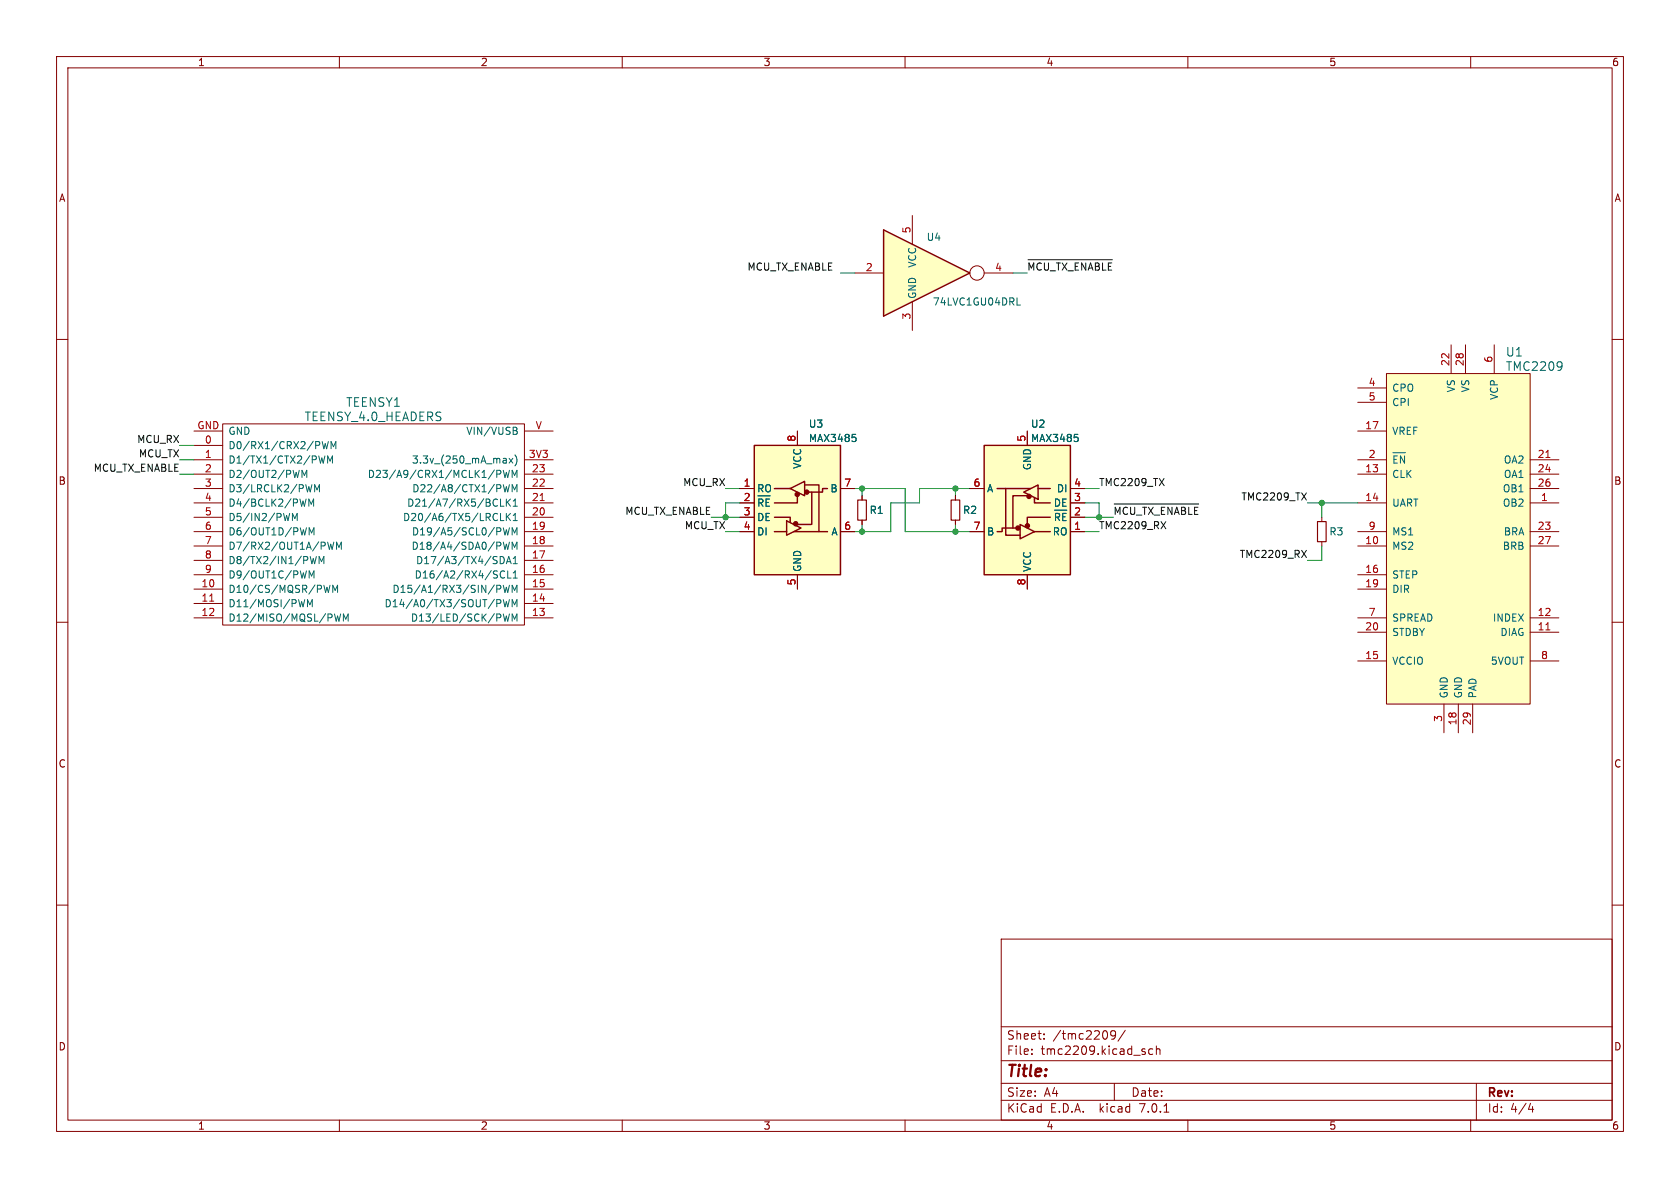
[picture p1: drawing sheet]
<svg xmlns="http://www.w3.org/2000/svg" width="297mm" height="210mm" viewBox="0 0 297 210" stroke-linecap="round" stroke-linejoin="round" font-family="sans-serif">
<g fill="none" stroke="#840000" stroke-width=".18">
<path d="M10 10h277v190h-277zM12 12h273v186h-273zM60 10v2M110 10v2M160 10v2M210 10v2M260 10v2M10 60h2M285 60h2M141 76.2v2.5M130.8 86.4h2.5M130.8 88.9h2.5"/>
<path d="M130.8 91.4h2.5M130.8 94h2.5M142.2 85.7h.1M148.6 86.4h2.5M148.6 94h2.5M10 110h2M141 101.6v2.5M285 110h2M10 160h2M285 160h2M177 166h108v32h-108zM60 198v2"/>
<path d="M110 198v2M160 198v2M177 194.5h108M177 191.5h108M177 187.5h108M177 181.5h108M182.4 186.3v.1M182.4 185.5v.1M184.6 183.6v.1M184.6 182.8v.1M197 191.5v3M197.2 182.8l-.3 .3h-.4l-.1-.3 .1-.5 .4-.1 .2 .1a.99 .99 0 0 1-.3 1.4h-.3"/>
<path d="M198.9 182.1l-1.3 2M202.4 186v.3M203.8 185.5l-.4-.1-.3 .3v.4l.1 .2h.6M204.4 185.5l.2-.1 .4 .1 .1 .9M204.4 184.9v1.5M205.8 196.6h.8M210 198v2M260 198v2M261 191.5v6.5M270.2 196.1h.9M270.9 195.6v1"/>
</g>
<g fill="#ffffc2" stroke="#ffffc2" stroke-width=".18">
<path d="M133.3 78.7h15.3v22.9h-15.3z"/>
<path d="M156.2 40.6v15.3z"/>
</g>
<path d="M133.3 78.7h15.3v22.9h-15.3zM136.9 91.4h2.8v.7M136.9 94h2.2M136.9 86.4h2.8M139.1 92.1l2.5 1.2-2.5 1.3zM139.7 86.4l2.5-1.3v2.5zM139.7 92.1v.3M140.3 94h6M141 87.6v1.3h-4.1M142.2 85.7h2.6v8.3M143.5 87v5.7h-2.5M146.3 86.4h-.9v.6h-2.5" fill="none" stroke="#840000" stroke-width=".25"/>
<g fill="#840000" stroke="#840000" stroke-width=".25">
<circle cx="140.7" cy="92.6" r=".36"/>
<circle cx="140.9" cy="87.4" r=".36"/>
<circle cx="142.6" cy="87" r=".36"/>
</g>
<path d="M150.7 76.8h.6M151.2 77.3l.1 .2-.1 .5M134.9 88.5l-.3-.3h-.4v1.3M136 88.2h-.6v1.3" fill="none" stroke="#006464" stroke-width=".18"/>
<path d="M156.2 40.6l15.2 7.7-15.2 7.6z" fill="#ffffc2"/>
<g fill="none" stroke="#840000" stroke-width=".25">
<path d="M156.2 40.6v15.3zM156.2 40.6l15.2 7.7-15.2 7.6M174 78.7h15.2v22.9h-15.2zM176.3 86.4h5.9M177.8 86.4v8.2h2.5M179.7 93.3h-2.5v.7h-.9M180.3 92.7l2.6 1.3-2.6 1.3zM181 87l2.5-1.3v2.6zM181.6 87.6h-2.5v5.7M182.9 88v.9h2.8M182.9 94h2.8M183.5 86.4h2.2"/>
<path d="M185.7 91.4h-4.1v1.3"/>
</g>
<g fill="none" stroke="#840000" stroke-width=".18">
<path d="M161.3 38.1v5.1M151.1 48.3h5.1M161.3 53.3v5.1M174 48.3h5.1M34.3 76.2h5.1M34.3 78.7h5.1M39.4 74.9h53.3v35.6h-53.3zM92.7 76.2h5.1M141 76.2v2.5M181.6 76.2v2.5M240 76.2h5.1M240 68.6h5.1"/>
<path d="M240 71.1h5.1M245.1 66h25.4v58.5h-25.4zM256.5 61v5M259.1 61v5M264.2 61v5M34.3 88.9h5.1M34.3 96.5h5.1M34.3 83.8h5.1M34.3 81.3h5.1M34.3 94h5.1M34.3 86.4h5.1M34.3 91.4h5.1"/>
<path d="M34.3 99.1h5.1M92.7 88.9h5.1M92.7 96.5h5.1M92.7 83.8h5.1M92.7 81.3h5.1M92.7 94h5.1M92.7 86.4h5.1M92.7 91.4h5.1M92.7 99.1h5.1M130.8 88.9h2.5M130.8 94h2.5M130.8 86.4h2.5"/>
<path d="M130.8 91.4h2.5M148.6 94h2.5M148.6 86.4h2.5M152.4 87.6v.8M152.4 91.9v.8M168.9 87.6v.8M168.9 91.9v.8M171.4 94h2.6M171.4 86.4h2.6M180.3 94.6h.1M189.2 88.9h2.6M189.2 94h2.6"/>
<path d="M189.2 86.4h2.6M189.2 91.4h2.6M233.7 91.4v.8M233.7 95.8v.7M240 88.9h5.1M240 96.5h5.1M240 83.8h5.1M240 81.3h5.1M240 94h5.1M270.5 88.9h5.1M270.5 96.5h5.1M270.5 83.8h5.1"/>
<path d="M270.5 81.3h5.1M270.5 94h5.1M270.5 86.4h5.1M34.3 109.2h5.1M34.3 101.6h5.1M34.3 104.1h5.1M34.3 106.7h5.1M92.7 109.2h5.1M92.7 101.6h5.1M92.7 104.1h5.1M92.7 106.7h5.1M141 101.6v2.5"/>
<path d="M181.6 101.6v2.5M240 111.8h5.1M240 109.2h5.1M240 116.8h5.1M240 101.6h5.1M240 104.1h5.1M270.5 111.8h5.1M270.5 109.2h5.1M270.5 116.8h5.1M255.3 124.5v5M257.8 124.5v5M260.3 124.5v5"/>
<circle cx="172.7" cy="48.3" r="1.27"/>
</g>
<g fill="none" stroke="#006464" stroke-width=".18">
<path d="M179.8 53.9h.6M57 78.1l.3 1.2 .2-.9 .2 .9 .3-1.2M58.5 79.3v-1.2l.5 .9 .4-.9v1.2M90.7 75.5l.6 .1 .1 .3-.3 .2M90.7 76.1h.4M91.1 76.1l.4 .3-.1 .3-.7 .1M150.7 76.8h.6M151.2 77.3l.1 .2-.1 .5M189.9 76.8h.7M190.5 77.3l.1 .2-.1 .5M276.1 64.1v1M276.1 64.6v.1"/>
<path d="M51.2 90.8l-.3 1.2M51.7 92v-1.2l.4 .9 .4-.9v1.2M53.4 84.4v-1.3l.4 .9 .4-.9v1.3M54.1 88.2l-.3 1.3M54.6 89.5v-1.3l.4 .9 .4-.9v1.3M54.7 94.6v-1.3l.4 .9 .4-.9v1.3M54.8 98.4l.3 1.2 .3-.9 .2 .9 .3-1.2M55.1 85.7l-.3 1.2M55.6 86.9v-1.2l.4 .9 .5-.9v1.2M56.4 99.6v-1.2l.4 .9 .5-.9v1.2M57.4 80.6l-.3 1.3-.2-.9-.2 .9M57.9 81.9v-1.3l.4 .9 .5-.9v1.3"/>
<path d="M59 95.8l-.3 1.3-.2-.9-.3 .9M59.5 97.1v-1.3l.4 .9 .4-.9v1.3M87.8 83.8l.6-.1 .1-.1v-.3l-.7-.2v1.3M88.4 98.4a.64 .64 0 0 1 .8 .6 .64 .64 0 0 1-.8 .6M88.5 90.8v1.2h.6M88.5 88.2v1.3h.6M89 95.8l.3 1.3 .2-.9 .3 .9 .3-1.3M89 93.3l.3 1.3 .2-.9 .3 .9 .3-1.3M89 85.7l.3 1.2 .2-.9 .3 .9 .3-1.2M89 83.1l.3 1.3 .2-.9 .3 .9 .3-1.3M89.5 99.6l.4-1.2 .5 1.2M89.5 88.2v1.3"/>
<path d="M89.5 90.8v1.2M89.6 99.3h.6M89.7 91.3l.5 .7M89.7 88.8l.5 .7M90 81l.7 .9M90.2 90.8l-.7 .7M90.2 88.2l-.7 .7M90.5 84.4v-1.3l.5 .9 .4-.9v1.3M90.5 86.9v-1.2l.5 .9 .4-.9v1.2M90.5 94.6v-1.3l.5 .9 .4-.9v1.3M90.5 97.1v-1.3l.5 .9 .4-.9v1.3M90.7 81l-.7 .9"/>
<path d="M90.7 88.6l.4-.4v1.3M90.7 91.1l.4-.3v1.2M90.7 98.7l.4-.3v1.2M90.7 99.6h.8M90.7 92h.8M90.7 89.5h.8M91 80.4a1.46 1.46 0 0 1 0 2M134.9 88.5l-.3-.3h-.4v1.3M136 88.2h-.6v1.3M187.3 91l-.2-.2h-.5v1.2M188.5 90.8h-.6v1.2M246.3 80h2.2"/>
<path d="M246.4 81.2h.5M247 80.6h-.6v1.3h.6M248.3 80.6v1.3l-.7-1.3v1.3M54.4 107.3v-1.3l.4 .9 .4-.9v1.3M54.7 102.2v-1.3l.4 .9 .4-.9v1.3M58.3 103.5l-.3 1.2-.2-.9-.2 .9M58.8 104.7v-1.2l.5 .9 .4-.9v1.2M60.2 108.5l-.3 1.3-.2-.9-.3 .9M60.7 109.8v-1.3l.4 .9 .5-.9v1.3M87.8 106h.5l.2 .2-.1 .4-.6 .1M87.8 103.5h.5l.2 .2-.1 .4h-.6M89 108.5l.3 1.3 .2-.9 .3 .9 .3-1.3"/>
<path d="M89 106l.3 1.3 .2-.9 .3 .9 .3-1.3M89 103.5l.3 1.2 .2-.9 .3 .9 .3-1.2M89.2 101a.6 .6 0 0 0-.8 .5 .6 .6 0 0 0 .6 .7l.2-.1M89.8 100.9v1.3h.6M90.5 104.7v-1.2l.5 .9 .4-.9v1.2M90.5 107.3v-1.3l.5 .9 .4-.9v1.3M90.5 109.8v-1.3l.5 .9 .4-.9v1.3M90.7 102.2h.8M90.7 101.3l.4-.4v1.3"/>
</g>
<path d="M151.6 88.4h1.6v3.5h-1.6zM168.1 88.4h1.6v3.5h-1.6zM232.9 92.2h1.5v3.6h-1.5z" fill="none" stroke="#840000" stroke-width=".2"/>
<g fill="#ffffc2" stroke="#ffffc2" stroke-width=".18">
<path d="M245.1 66h25.4v58.5h-25.4z"/>
<path d="M174 78.7h15.2v22.9h-15.2z"/>
</g>
<path d="M95.5 88.5h.7M273.3 80.9h.7M37.1 106.3h.7M273.3 111.4h.7" fill="none" stroke="#a90000" stroke-width=".18"/>
<g fill="#840000" stroke="#840000" stroke-width=".25">
<circle cx="181.9" cy="87.8" r=".36"/>
<circle cx="181.6" cy="92.9" r=".36"/>
<circle cx="180" cy="93.3" r=".36"/>
</g>
<path d="M181.7 45.9h15M197 89.1h14.9M205.3 92.2l.8 1.3M206.1 92.2l-.8 1.3M230.1 97.3l.9 1.3M230.1 87.1l.9 1.3M231 97.3l-.9 1.3M231 87.1l-.9 1.3" fill="none" stroke="#0f0f0f" stroke-width=".18"/>
<g fill="none" stroke="#009600" stroke-width=".18">
<path d="M148.6 48.3h2.5M179.1 48.3h2.5M31.7 78.7h2.6M31.7 81.3h2.6M31.7 83.8h2.6M125.7 91.4h5.1M128.3 86.4h2.5M128.3 94h2.5M130.8 88.9h-2.5v2.5M151.1 86.4h8.9v7.6h11.4M152.4 86.4v1.2M152.4 92.7v1.3"/>
<path d="M168.9 86.4v1.2M168.9 92.7v1.3M171.4 86.4h-8.8v2.5h-5.1v5.1h-6.4M191.8 86.4h2.5M191.8 88.9h2.5v2.5M191.8 94h2.5M191.8 91.4h5M231.1 88.9h8.9M233.7 88.9v2.5M233.7 96.5v2.6h-2.6"/>
</g>
<g fill="#009600" stroke="#009600" stroke-width=".18">
<circle cx="168.9" cy="94" r=".46"/>
<circle cx="194.3" cy="91.4" r=".46"/>
<circle cx="233.7" cy="88.9" r=".46"/>
<circle cx="168.9" cy="86.4" r=".46"/>
<circle cx="152.4" cy="94" r=".46"/>
<circle cx="152.4" cy="86.4" r=".46"/>
<circle cx="128.3" cy="91.4" r=".46"/>
</g>
<text font-size="2.8" fill="#840000" x="178" y="190.8">Title:</text>
<g font-size="2.1" fill="#006464">
<text x="266.2" y="63.2">U1</text>
<text x="266.2" y="65.7">TMC2209</text>
<text x="53.8" y="74.6">TEENSY_4.0_HEADERS</text>
<text x="61.1" y="72.1">TEENSY1</text>
</g>
<g font-size="2.1" fill="#840000">
<text x="178" y="183.9">Sheet:</text>
<text x="186.2" y="183.9">/tmc2209/</text>
<text x="178" y="186.6">File:</text>
<text x="184" y="186.6">tmc2209.kicad_sch</text>
<text x="178" y="196.8">KiCad</text>
<text x="178" y="194">Size:</text>
<text x="184.6" y="194">A4</text>
<text x="185.7" y="196.8">E.D.A.</text>
<text x="194.4" y="196.8">kicad</text>
<text x="200" y="194">Date:</text>
<text x="201.5" y="196.8">7.0.1</text>
<text x="263" y="194.2">Rev:</text>
<text x="263" y="196.8">Id:</text>
<text x="267" y="196.8">4/4</text>
</g>
<g font-size="1.8" fill="#840000">
<text x="35" y="11.8">1</text>
<text x="85" y="11.8">2</text>
<text x="135" y="11.8">3</text>
<text x="185" y="11.8">4</text>
<text x="235" y="11.8">5</text>
<text x="285" y="11.8">6</text>
<text x="10.4" y="35.8">A</text>
<text x="285.4" y="35.8">A</text>
<text x="10.3" y="85.8">B</text>
<text x="285.3" y="85.8">B</text>
<text x="10.3" y="135.8">C</text>
<text x="285.3" y="135.8">C</text>
<text x="10.3" y="185.8">D</text>
<text x="285.3" y="185.8">D</text>
<text x="35" y="199.8">1</text>
<text x="85" y="199.8">2</text>
<text x="135" y="199.8">3</text>
<text x="185" y="199.8">4</text>
<text x="235" y="199.8">5</text>
<text x="285" y="199.8">6</text>
</g>
<g font-size="1.8" fill="#a90000">
<text x="161" y="41.3" transform="rotate(-90 161 41.3)">5</text>
<text x="153" y="48">2</text>
<text x="175.9" y="48">4</text>
<text x="161" y="56.5" transform="rotate(-90 161 56.5)">3</text>
<text x="256.3" y="64.8" transform="rotate(-90 256.3 64.8)">22</text>
<text x="258.8" y="64.8" transform="rotate(-90 258.8 64.8)">28</text>
<text x="263.9" y="64.2" transform="rotate(-90 263.9 64.2)">6</text>
<text x="241.9" y="68.3">4</text>
<text x="241.9" y="70.9">5</text>
<text x="34.8" y="75.9">GND</text>
<text x="94.6" y="75.9">V</text>
<text x="241.3" y="75.9">17</text>
<text x="36.2" y="78.5">0</text>
<text x="36.2" y="81">1</text>
<text x="36.2" y="83.6">2</text>
<text x="93.4" y="81">3V3</text>
<text x="94" y="83.6">23</text>
<text x="140.7" y="78.1" transform="rotate(-90 140.7 78.1)">8</text>
<text x="181.4" y="78.1" transform="rotate(-90 181.4 78.1)">5</text>
<text x="241.3" y="83.6">13</text>
<text x="241.9" y="81">2</text>
<text x="271.8" y="81">21</text>
<text x="271.8" y="83.6">24</text>
<text x="36.2" y="86.1">3</text>
<text x="36.2" y="88.6">4</text>
<text x="94" y="88.6">21</text>
<text x="94" y="86.1">22</text>
<text x="131.4" y="86.1">1</text>
<text x="131.4" y="88.6">2</text>
<text x="149.2" y="86.1">7</text>
<text x="172.1" y="86.1">6</text>
<text x="189.8" y="88.6">3</text>
<text x="189.8" y="86.1">4</text>
<text x="241.3" y="88.6">14</text>
<text x="271.8" y="86.1">26</text>
<text x="272.4" y="88.6">1</text>
<text x="36.2" y="91.2">5</text>
<text x="36.2" y="93.7">6</text>
<text x="94" y="93.7">19</text>
<text x="94" y="91.2">20</text>
<text x="131.4" y="91.2">3</text>
<text x="131.4" y="93.7">4</text>
<text x="149.2" y="93.7">6</text>
<text x="172.1" y="93.7">7</text>
<text x="189.8" y="93.7">1</text>
<text x="189.8" y="91.2">2</text>
<text x="241.9" y="93.7">9</text>
<text x="271.8" y="93.7">23</text>
<text x="36.2" y="96.3">7</text>
<text x="36.2" y="98.8">8</text>
<text x="36.2" y="101.3">9</text>
<text x="94" y="101.3">16</text>
<text x="94" y="98.8">17</text>
<text x="94" y="96.3">18</text>
<text x="241.3" y="96.3">10</text>
<text x="241.3" y="101.3">16</text>
<text x="271.8" y="96.3">27</text>
<text x="35.6" y="103.9">10</text>
<text x="35.6" y="106.4">11</text>
<text x="94" y="106.4">14</text>
<text x="94" y="103.9">15</text>
<text x="140.7" y="103.5" transform="rotate(-90 140.7 103.5)">5</text>
<text x="181.4" y="103.5" transform="rotate(-90 181.4 103.5)">8</text>
<text x="241.3" y="103.9">19</text>
<text x="35.6" y="109">12</text>
<text x="94" y="109">13</text>
<text x="241.3" y="111.5">20</text>
<text x="241.9" y="109">7</text>
<text x="271.8" y="111.5">11</text>
<text x="271.8" y="109">12</text>
<text x="241.3" y="116.6">15</text>
<text x="272.4" y="116.6">8</text>
<text x="255" y="127.7" transform="rotate(-90 255 127.7)">3</text>
<text x="257.6" y="128.3" transform="rotate(-90 257.6 128.3)">18</text>
<text x="260.1" y="128.3" transform="rotate(-90 260.1 128.3)">29</text>
</g>
<g font-size="1.8" fill="#0f0f0f">
<text x="132" y="47.9">MCU_TX_ENABLE</text>
<text x="181.6" y="47.9">~{MCU_TX_ENABLE}</text>
<text x="16.4" y="83.5">MCU_TX_ENABLE</text>
<text x="24.1" y="78.4">MCU_RX</text>
<text x="24.4" y="80.9">MCU_TX</text>
<text x="120.6" y="86">MCU_RX</text>
<text x="194.3" y="86">TMC2209_TX</text>
<text x="219.3" y="88.6">TMC2209_TX</text>
<text x="110.4" y="91.1">MCU_TX_ENABLE</text>
<text x="120.9" y="93.6">MCU_TX</text>
<text x="194.3" y="93.6">TMC2209_RX</text>
<text x="196.8" y="91.1">~{MCU_TX_ENABLE}</text>
<text x="219" y="98.7">TMC2209_RX</text>
</g>
<g font-size="1.8" fill="#006464">
<text x="162.1" y="47.4" transform="rotate(-90 162.1 47.4)">VCC</text>
<text x="163.8" y="42.7">U4</text>
<text x="162.1" y="52.8" transform="rotate(-90 162.1 52.8)">GND</text>
<text x="164.9" y="54.2">74LVC1GU04DRL</text>
<text x="246.1" y="69.4">CPO</text>
<text x="246.1" y="71.9">CPI</text>
<text x="257.4" y="69.5" transform="rotate(-90 257.4 69.5)">VS</text>
<text x="259.9" y="69.5" transform="rotate(-90 259.9 69.5)">VS</text>
<text x="265" y="70.8" transform="rotate(-90 265 70.8)">VCP</text>
<text x="40.4" y="77">GND</text>
<text x="82.3" y="77">VIN/VUSB</text>
<text x="142.9" y="75.8">U3</text>
<text x="182.2" y="75.8">U2</text>
<text x="246.1" y="77">VREF</text>
<text x="40.4" y="79.6">D0/RX1/CRX2/PWM</text>
<text x="40.4" y="82.1">D1/TX1/CTX2/PWM</text>
<text x="72.7" y="82.1">3.3v_(250_mA_max)</text>
<text x="141.8" y="83" transform="rotate(-90 141.8 83)">VCC</text>
<text x="142.9" y="78.3">MAX3485</text>
<text x="182.2" y="78.3">MAX3485</text>
<text x="182.4" y="83.2" transform="rotate(-90 182.4 83.2)">GND</text>
<text x="265.7" y="82.1">OA2</text>
<text x="40.4" y="84.6">D2/OUT2/PWM</text>
<text x="40.4" y="87.2">D3/LRCLK2/PWM</text>
<text x="40.4" y="89.7">D4/BCLK2/PWM</text>
<text x="64.9" y="84.6">D23/A9/CRX1/MCLK1/PWM</text>
<text x="71.9" y="89.7">D21/A7/RX5/BCLK1</text>
<text x="72.8" y="87.2">D22/A8/CTX1/PWM</text>
<text x="133.9" y="87.2">RO</text>
<text x="146.7" y="87.2">B</text>
<text x="174.5" y="87.2">A</text>
<text x="186.2" y="89.7">DE</text>
<text x="186.7" y="87.2">DI</text>
<text x="246.1" y="84.6">CLK</text>
<text x="246.1" y="89.7">UART</text>
<text x="265.6" y="89.7">OB2</text>
<text x="265.6" y="87.2">OB1</text>
<text x="265.7" y="84.6">OA1</text>
<text x="40.4" y="92.3">D5/IN2/PWM</text>
<text x="40.4" y="94.8">D6/OUT1D/PWM</text>
<text x="71.1" y="92.3">D20/A6/TX5/LRCLK1</text>
<text x="72.7" y="94.8">D19/A5/SCL0/PWM</text>
<text x="133.9" y="90.3">~{RE}</text>
<text x="133.9" y="92.3">DE</text>
<text x="133.9" y="94.8">DI</text>
<text x="146.9" y="94.8">A</text>
<text x="153.7" y="91">R1</text>
<text x="170.2" y="91">R2</text>
<text x="174.5" y="94.8">B</text>
<text x="186" y="94.8">RO</text>
<text x="186.2" y="92.9">~{RE}</text>
<text x="235" y="94.8">R3</text>
<text x="246.1" y="94.8">MS1</text>
<text x="265.7" y="94.8">BRA</text>
<text x="40.4" y="97.3">D7/RX2/OUT1A/PWM</text>
<text x="40.4" y="99.9">D8/TX2/IN1/PWM</text>
<text x="72.6" y="97.3">D18/A4/SDA0/PWM</text>
<text x="73.4" y="99.9">D17/A3/TX4/SDA1</text>
<text x="141.8" y="101.1" transform="rotate(-90 141.8 101.1)">GND</text>
<text x="182.4" y="101.1" transform="rotate(-90 182.4 101.1)">VCC</text>
<text x="246.1" y="97.3">MS2</text>
<text x="265.6" y="97.3">BRB</text>
<text x="40.4" y="105">D10/CS/MQSR/PWM</text>
<text x="40.4" y="107.5">D11/MOSI/PWM</text>
<text x="40.4" y="102.4">D9/OUT1C/PWM</text>
<text x="67.9" y="107.5">D14/A0/TX3/SOUT/PWM</text>
<text x="69.3" y="105">D15/A1/RX3/SIN/PWM</text>
<text x="73.2" y="102.4">D16/A2/RX4/SCL1</text>
<text x="246.1" y="102.4">STEP</text>
<text x="246.1" y="105">DIR</text>
<text x="40.4" y="110">D12/MISO/MQSL/PWM</text>
<text x="72.5" y="110">D13/LED/SCK/PWM</text>
<text x="246.1" y="112.6">STDBY</text>
<text x="246.1" y="110">SPREAD</text>
<text x="263.8" y="110">INDEX</text>
<text x="265.1" y="112.6">DIAG</text>
<text x="246.1" y="117.7">VCCIO</text>
<text x="263.4" y="117.7">5VOUT</text>
<text x="256.1" y="123.4" transform="rotate(-90 256.1 123.4)">GND</text>
<text x="258.6" y="123.4" transform="rotate(-90 258.6 123.4)">GND</text>
<text x="261.2" y="123.4" transform="rotate(-90 261.2 123.4)">PAD</text>
</g>
</svg>
